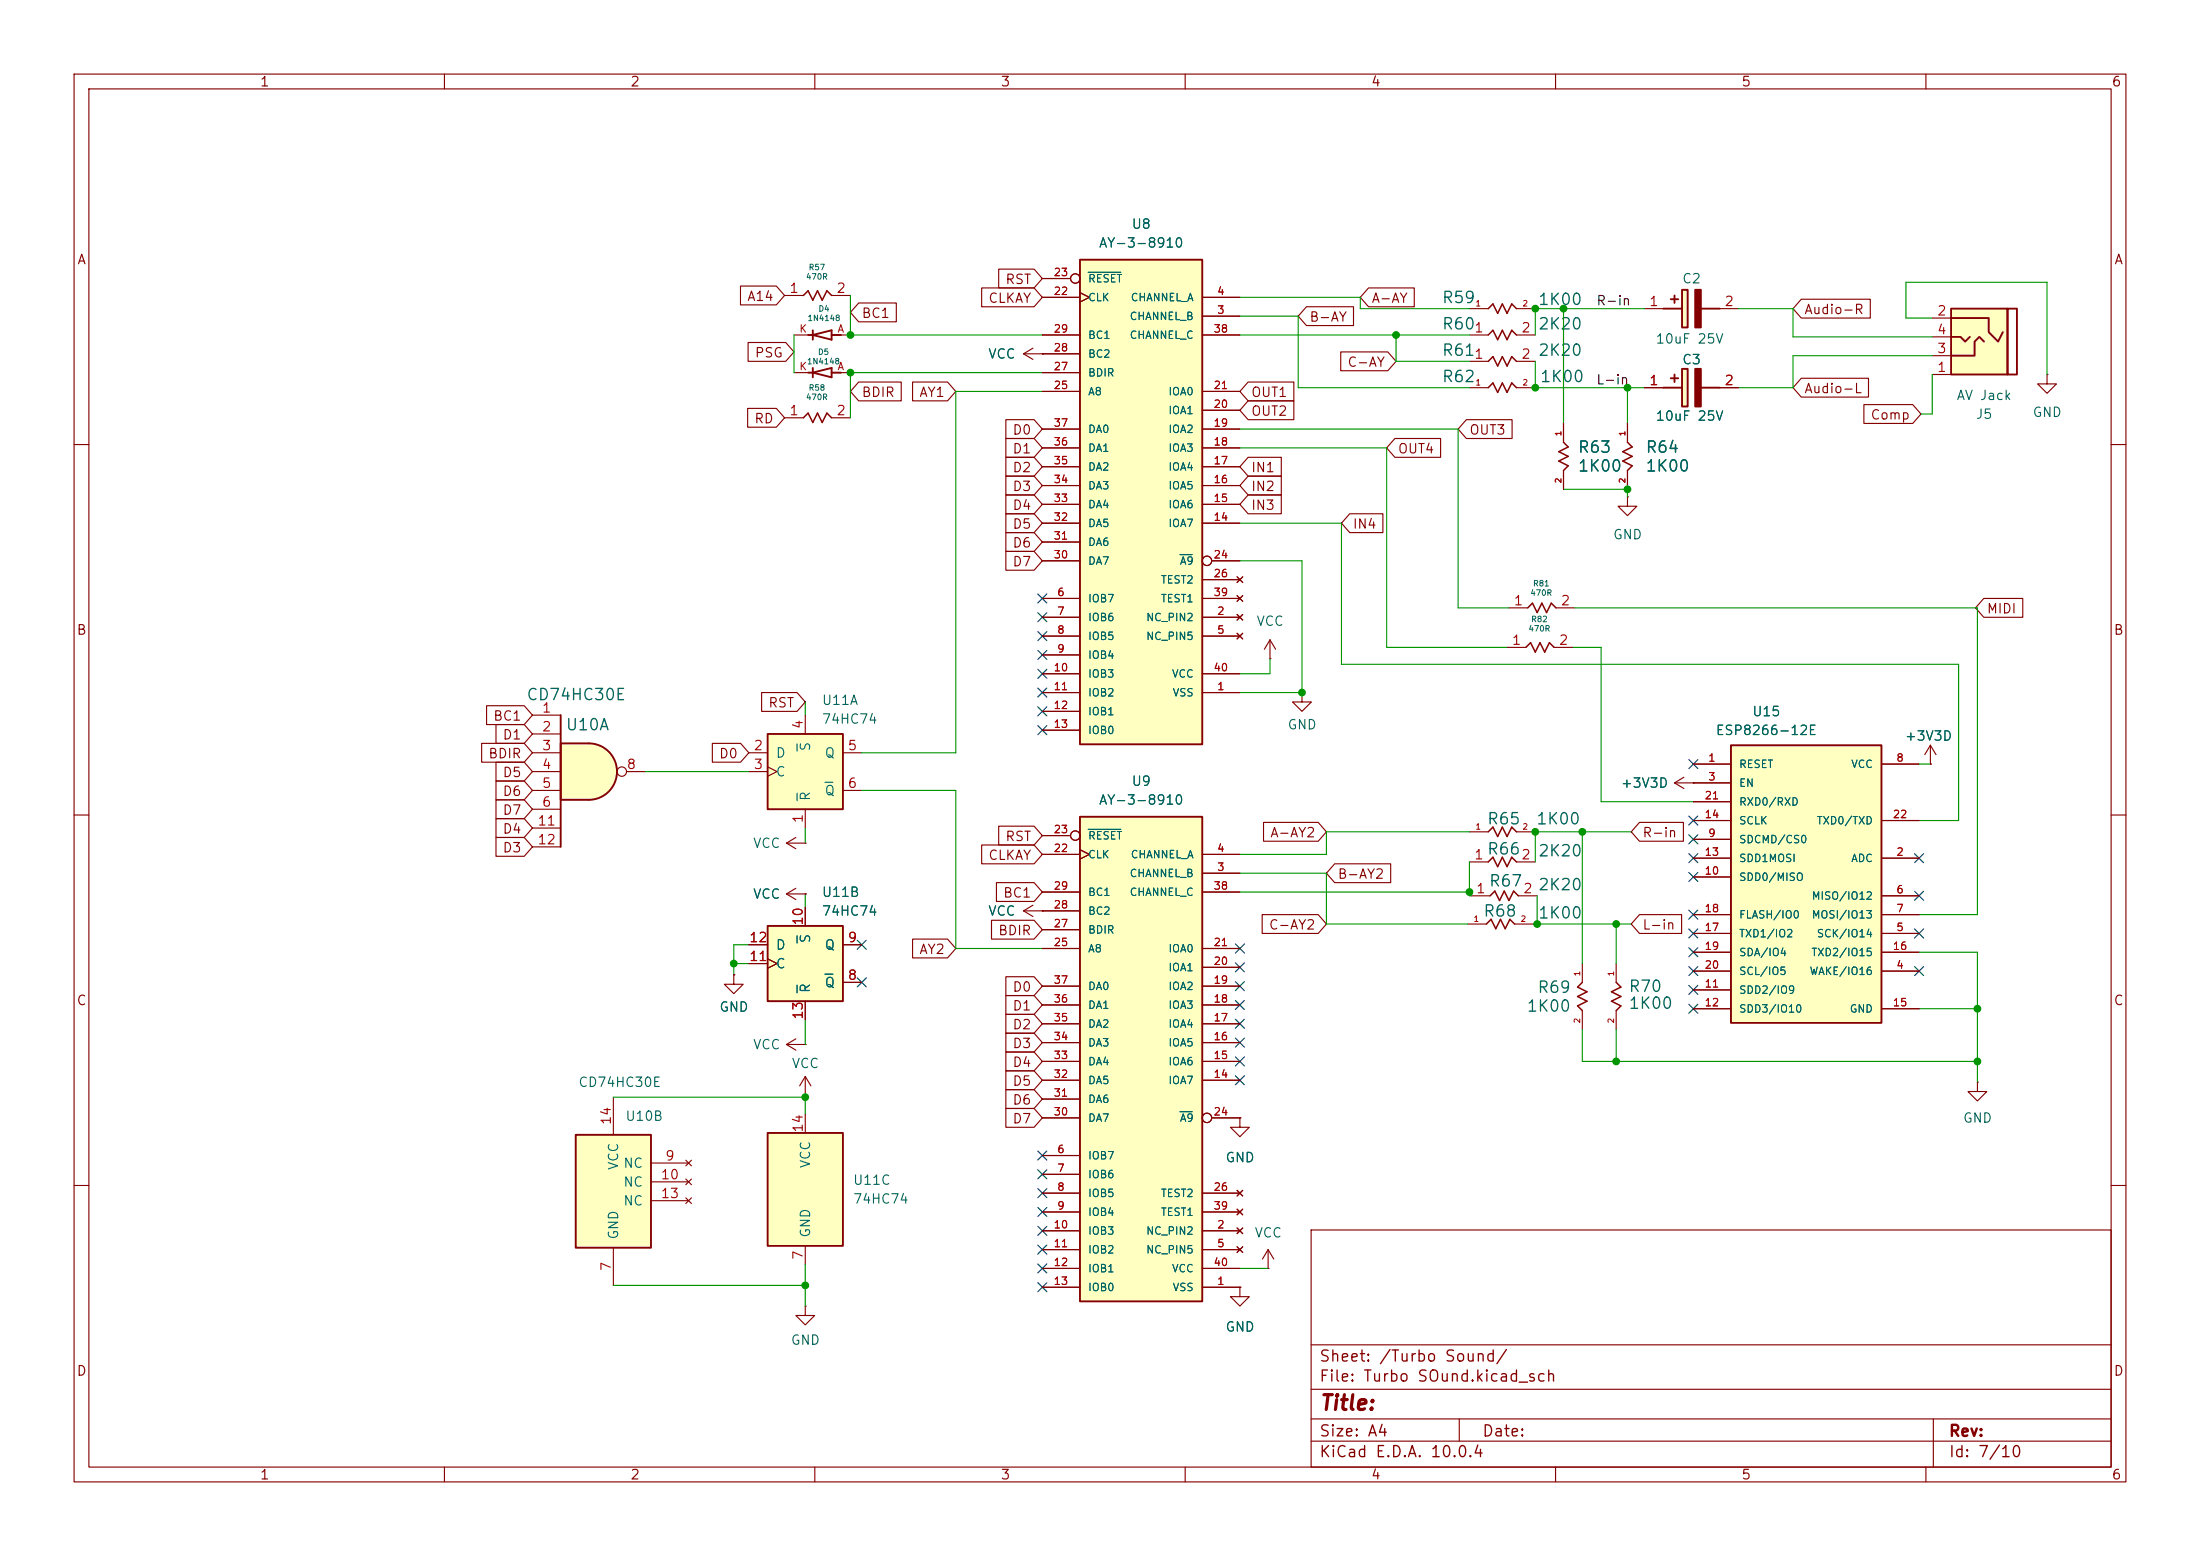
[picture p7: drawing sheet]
<svg xmlns="http://www.w3.org/2000/svg" width="297mm" height="210mm" viewBox="0 0 297 210" stroke-linecap="round" stroke-linejoin="round" font-family="sans-serif">
<g fill="none" stroke="#840000" stroke-width=".15">
<path d="M10 10h277v190h-277zM12 12h273v186h-273zM60 10v2M110 10v2M160 10v2M210 10v2M260 10v2M198.4 48.8h2.5M204.7 48.8h2.6M10 60h2M285 60h2M10 110h2"/>
<path d="M285 110h2M10 160h2M108.7 176.3v1.2h1.3l-1.3 1.3-1.3-1.3h1.3M108.7 176.3h.1M167.4 173.7v1.3h1.3l-1.3 1.3-1.3-1.3h1.3M167.4 173.7h.1M171.2 171.2h.1M171.2 168.7l-.8 1.2M171.2 168.7l.8 1.2M171.2 168.7v2.5M177 166h108v32h-108zM285 160h2"/>
<path d="M60 198v2M110 198v2M160 198v2M177 194.5h108M177 191.5h108M177 187.5h108M177 181.5h108M197 191.5v3M210 198v2M260 198v2M261 191.5v6.5"/>
</g>
<path d="M200.9 48.8l.6-.7 .7 1.3 .6-1.3 .7 1.3 .6-1.3 .6 .7" fill="none" stroke="#840000" stroke-width=".2"/>
<path d="M263.4 41.7h7.6v8.8h-7.6z" fill="#ffffc2"/>
<path d="M263.4 41.7h7.6v8.8h-7.6zM263.4 45.5h1.3l.6 .6 .6-.6M263.4 42.9h5.1v1.9l1.2 1.3 .7-1.3M267.8 46.1l-.6-.6-.6 .6v1.9h-3.2M271 41.7h1.3v8.8h-1.3z" fill="none" stroke="#840000" stroke-width=".25"/>
<path d="M260.9 50.5h2.5M260.9 42.9h2.5M260.9 48h2.5M260.9 45.5h2.5M276.4 50.5v1.3h1.2l-1.2 1.3-1.3-1.3h1.3M276.4 50.5h.1M198.6 120.9h2.6M205 120.9h2.5" fill="none" stroke="#840000" stroke-width=".15"/>
<path d="M201.2 120.9l.6-.6 .6 1.2 .7-1.2 .6 1.2 .6-1.2 .7 .6" fill="none" stroke="#840000" stroke-width=".2"/>
<path d="M77.7 153.2h10.2v15.2h-10.2z" fill="#ffffc2"/>
<path d="M77.7 153.2h10.2v15.2h-10.2z" fill="none" stroke="#840000" stroke-width=".25"/>
<path d="M82.8 148.1v5.1M87.9 157h5.1M87.9 159.5h5.1M92.6 156.6l.7 .8M92.6 159.1l.7 .8M93.3 156.6l-.7 .8M93.3 159.1l-.7 .8M82.8 168.4v5.1M87.9 162.1h5.1M92.6 161.7l.7 .7M93.3 161.7l-.7 .7" fill="none" stroke="#840000" stroke-width=".15"/>
<path d="M103.6 152.9h10.2v15.2h-10.2z" fill="#ffffc2"/>
<path d="M103.6 152.9h10.2v15.2h-10.2z" fill="none" stroke="#840000" stroke-width=".25"/>
<path d="M108.7 150.4v2.5M108.7 168.1v2.6" fill="none" stroke="#840000" stroke-width=".15"/>
<path d="M103.6 125h10.2v10.1h-10.2z" fill="#ffffc2"/>
<path d="M103.6 125h10.2v10.1h-10.2z" fill="none" stroke="#840000" stroke-width=".25"/>
<path d="M107.4 119.9l-1.2 .8M101.1 127.5h2.5M101.1 130h2.5M103.6 129.4l1.3 .6-1.3 .7M106.2 120.7l1.2 .7M106.2 120.7h2.5M108.7 120.7h.1M108.7 122.4v2.6M108.7 135.1v2.6M113.8 132.6h2.5M113.8 127.5h2.5" fill="none" stroke="#840000" stroke-width=".15"/>
<path d="M107.6 126.3v1M107.6 133v1M111.4 131.5h1" fill="none" stroke="#006464" stroke-width=".15"/>
<path d="M145.8 110.2h16.5v65.4h-16.5z" fill="#ffffc2"/>
<path d="M145.8 110.2h16.5v65.4h-16.5z" fill="none" stroke="#840000" stroke-width=".25"/>
<g fill="none" stroke="#840000" stroke-width=".15">
<path d="M140.7 115.3h5.1M140.7 112.8h3.8M145.8 114.7l1.3 .6-1.3 .7M162.3 117.9h5.1M162.3 115.3h5.1M140.7 138.2h5.1M140.7 135.6h5.1M140.7 133.1h5.1M140.7 128h5.1M140.7 120.4h5.1M140.7 125.5h5.1M140.7 122.9h5.1"/>
<path d="M162.3 138.2h5.1M162.3 135.6h5.1M162.3 133.1h5.1M162.3 130.6h5.1M162.3 128h5.1M162.3 120.4h5.1M140.7 156h5.1M140.7 158.5h5.1M140.7 145.8h5.1M140.7 143.3h5.1M140.7 140.7h5.1M140.7 150.9h5.1"/>
<path d="M140.7 148.3h5.1M162.3 145.8h5.1M162.3 143.3h5.1M162.3 140.7h5.1M163.6 150.9h3.8M140.7 173.7h5.1M140.7 166.1h5.1M140.7 161h5.1M140.7 163.6h5.1M140.7 168.7h5.1M140.7 171.2h5.1M162.3 173.7h5.1"/>
<path d="M162.3 166.1h5.1M162.3 161h5.1M162.3 163.6h5.1M162.3 168.7h5.1M162.3 171.2h5.1M167 165.7l.8 .8M167 160.7l.8 .7M167 163.2l.8 .8M167 168.3l.8 .7M167.8 165.7l-.8 .8M167.8 160.7l-.8 .7M167.8 163.2l-.8 .8"/>
<path d="M167.8 168.3l-.8 .7"/>
<circle cx="145.2" cy="112.8" r=".63"/>
<circle cx="162.9" cy="150.9" r=".63"/>
</g>
<path d="M146.9 111.9h4.4M159.3 150h1.6" fill="none" stroke="#006464" stroke-width=".15"/>
<path d="M103.6 99.1h10.2v10.1h-10.2z" fill="#ffffc2"/>
<path d="M103.6 99.1h10.2v10.1h-10.2z" fill="none" stroke="#840000" stroke-width=".25"/>
<g fill="none" stroke="#840000" stroke-width=".15">
<path d="M211.1 57.2v2.5M211.1 63.5v2.5M108.7 96.5v2.6M101.1 101.6h2.5M101.1 104.1h2.5M103.6 103.5l1.3 .6-1.3 .7M106.2 113.8l1.2 .8M106.2 113.8h2.5M107.4 113l-1.2 .8M108.7 113.8h.1M108.7 109.2v2.6M113.8 101.6h2.5"/>
<path d="M113.8 106.7h2.5M267 146.1v1.2h1.2l-1.2 1.3-1.3-1.3h1.3M267 146.1h.1"/>
</g>
<path d="M107.6 100.4v1M107.6 107.1v1M111.4 105.6h1" fill="none" stroke="#006464" stroke-width=".15"/>
<path d="M211.1 59.7l.6 .6-1.3 .7 1.3 .6-1.3 .6 1.3 .7-.6 .6" fill="none" stroke="#840000" stroke-width=".2"/>
<path d="M227.1 39.1h.7v5.1h-.7z" fill="#ffffc2"/>
<path d="M226.1 39.9v1M227.1 39.1h.7v5.1h-.7zM224.5 41.7h2.6M225.6 40.4h1M229.6 41.7h2.6" fill="none" stroke="#840000" stroke-width=".25"/>
<path d="M228.9 39.1h.7v5.1h-.7z" fill="#840000" stroke="#840000" stroke-width=".25"/>
<path d="M138.2 47.8l1.2 .7M138.2 47.8h2.5M139.4 47l-1.2 .8M140.7 47.8h.1M222 41.7h2.5M232.2 41.7h2.5" fill="none" stroke="#840000" stroke-width=".15"/>
<path d="M233.7 100.6h20.3v37.4h-20.3z" fill="#ffffc2"/>
<path d="M109.1 45.2h.6M109.7 45.2l2.6-.6v1.2zM109.7 44.6v1.2M112.3 45.2h1.2M233.7 100.6h20.3v37.4h-20.3z" fill="none" stroke="#840000" stroke-width=".25"/>
<g fill="none" stroke="#840000" stroke-width=".15">
<path d="M105.9 39.9h2.6M112.3 39.9h2.5M105.9 56.4h2.6M107.2 45.2h2.5M112.3 45.2h2.5M112.3 56.4h2.5M198.4 45.2h2.5M198.4 41.7h2.5M198.4 52.3h2.5M204.7 45.2h2.6M204.7 41.7h2.6M204.7 52.3h2.6"/>
<path d="M219.7 67.1v1.2h1.3l-1.3 1.3-1.3-1.3h1.3M219.7 67.1h.1M203.5 87.4h2.5M203.7 82h2.5M209.8 87.4h2.5M210.1 82h2.5M198.4 116.3h2.5M198.4 112.3h2.5M204.7 116.3h2.6M204.7 112.3h2.6M228.6 115.8h5.1M228.6 105.7h5.1"/>
<path d="M228.6 103.1h5.1M228.6 113.3h5.1M228.6 118.4h5.1M228.6 110.7h5.1M228.6 108.2h5.1M254 115.8h5.1M254 103.1h5.1M254 110.7h5.1M138.2 122.9l1.2 .8M138.2 122.9h2.5M139.4 122.2l-1.2 .7M140.7 122.9h.1"/>
<path d="M198.1 124.7h2.6M204.5 124.7h2.5M213.6 130v2.6M213.6 136.4v2.5M228.6 131.1h5.1M228.6 123.4h5.1M228.6 133.6h5.1M228.6 136.1h5.1M228.6 128.5h5.1M228.6 126h5.1M254 131.1h5.1M254 120.9h5.1"/>
<path d="M254 123.4h5.1M254 136.1h5.1M254 128.5h5.1M254 126h5.1M167.4 150.9v1.2h1.3l-1.3 1.3-1.3-1.3h1.3M167.4 150.9h.1"/>
</g>
<path d="M108.5 39.9l.6-.7 .6 1.3 .7-1.3 .6 1.3 .6-1.3 .7 .7M108.5 56.4l.6-.6 .6 1.2 .7-1.2 .6 1.2 .6-1.2 .7 .6M200.9 45.2l.6-.6 .7 1.2 .6-1.2 .7 1.2 .6-1.2 .6 .6M200.9 41.7l.6-.7 .7 1.3 .6-1.3 .7 1.3 .6-1.3 .6 .7M200.9 52.3l.6-.6 .7 1.3 .6-1.3 .7 1.3 .6-1.3 .6 .6M206 87.4l.6-.7 .7 1.3 .6-1.3 .6 1.3 .7-1.3 .6 .7M206.2 82l.7-.6 .6 1.3 .7-1.3 .6 1.3 .6-1.3 .7 .6M200.9 116.3l.6-.6 .7 1.3 .6-1.3 .7 1.3 .6-1.3 .6 .6M200.9 112.3l.6-.7 .7 1.3 .6-1.3 .7 1.3 .6-1.3 .6 .7M200.7 124.7l.6-.6 .6 1.2 .7-1.2 .6 1.2 .6-1.2 .7 .6M213.6 132.6l-.6 .6 1.2 .7-1.2 .6 1.2 .6-1.2 .7 .6 .6" fill="none" stroke="#840000" stroke-width=".2"/>
<path d="M227.1 49.8h.7v5.1h-.7z" fill="#ffffc2"/>
<path d="M109.1 50.3h.6M109.7 50.3l2.6-.6v1.2zM109.7 49.7v1.2M112.3 50.3h1.2M224.5 52.3h2.6M225.6 51.1h1M226.1 50.5v1.1M227.1 49.8h.7v5.1h-.7zM229.6 52.3h2.6" fill="none" stroke="#840000" stroke-width=".25"/>
<path d="M228.9 49.8h.7v5.1h-.7z" fill="#840000" stroke="#840000" stroke-width=".25"/>
<g fill="none" stroke="#840000" stroke-width=".15">
<path d="M107.2 50.3h2.5M112.3 50.3h2.5M219.7 57.2v2.5M222 52.3h2.5M232.2 52.3h2.5M219.7 63.5v2.5M226.1 105.7l1.2 .7M226.1 105.7h2.5M227.3 104.9l-1.2 .8M228.6 105.7h.1M260.6 103.1h.1M260.6 100.6l-.8 1.3"/>
<path d="M260.6 100.6l.8 1.3M260.6 100.6v2.5M218.2 130v2.6M218.2 136.4v2.5M108.7 147.8h.1M108.7 145.3l-.8 1.3M108.7 145.3l.8 1.3M108.7 145.3v2.5"/>
</g>
<path d="M219.7 59.7l.6 .6-1.2 .7 1.2 .6-1.2 .6 1.2 .7-.6 .6M218.2 132.6l.6 .6-1.2 .7 1.2 .6-1.2 .6 1.2 .7-.6 .6" fill="none" stroke="#840000" stroke-width=".2"/>
<path d="M79.5 100.3a3.8 3.8 0 0 1 3.8 3.8 3.8 3.8 0 0 1-3.8 3.9z" fill="#ffffc2" stroke="#ffffc2" stroke-width=".14"/>
<path d="M75.7 100.3h3.8v7.7h-3.8z" fill="#ffffc2"/>
<path d="M75.7 96.5v17.8M75.7 100.3h3.8a3.8 3.8 0 0 1 3.8 3.8 3.8 3.8 0 0 1-3.8 3.9h-3.8z" fill="none" stroke="#840000" stroke-width=".25"/>
<g fill="none" stroke="#840000" stroke-width=".15">
<path d="M71.9 96.5h3.8M71.9 99.1h3.8M171.4 88.9h.1M171.4 86.4l-.7 1.2M171.4 86.4l.8 1.2M171.4 86.4v2.5M175.8 93.5v1.2h1.2l-1.2 1.3-1.3-1.3h1.3M175.8 93.5h.1M71.9 101.6h3.8M71.9 104.1h3.8M71.9 106.7h3.8M71.9 109.2h3.8"/>
<path d="M71.9 111.8h3.8M71.9 114.3h3.8M84.6 104.1h2.5M99.1 131.6v1.2h1.2l-1.2 1.3-1.3-1.3h1.3M99.1 131.6h.1M106.2 141l1.2 .7M106.2 141h2.5M107.4 140.2l-1.2 .8M108.7 141h.1"/>
<circle cx="83.9" cy="104.1" r=".63"/>
</g>
<path d="M145.8 35.1h16.5v65.4h-16.5z" fill="#ffffc2"/>
<path d="M145.8 35.1h16.5v65.4h-16.5z" fill="none" stroke="#840000" stroke-width=".25"/>
<g fill="none" stroke="#840000" stroke-width=".15">
<path d="M100 38.6h4.8l1.1 1.3-1.1 1.2h-4.8zM132.5 38.9h7.1l1.1 1.2-1.1 1.3h-7.1zM134.8 36.3h4.8l1.1 1.3-1.1 1.3h-4.8zM140.7 37.6h3.8M145.8 39.5l1.3 .6-1.3 .7M184.8 38.9h6.1v2.5h-6.1l-1.2-1.3zM100.9 55.1h3.9l1.1 1.3-1.1 1.3h-3.9zM101 46.2h5.1l1.1 1.3-1.1 1.3h-5.1zM115.9 51.6h5.8v2.5h-5.8l-1.1-1.3zM115.9 40.9h5.1v2.5h-5.1l-1.1-1.2zM123.2 51.6h4.7l1.1 1.2-1.1 1.3h-4.7zM135.8 56.6h3.8l1.1 1.3-1.1 1.3h-3.8z"/>
<path d="M135.8 59.2h3.8l1.1 1.3-1.1 1.2h-3.8zM140.7 47.8h.1M140.7 40.1h5.1M140.7 57.9h5.1M140.7 52.8h5.1M140.7 45.2h5.1M140.7 50.3h5.1M140.7 47.8h5.1M162.3 42.7h5.1M162.3 40.1h5.1M162.3 57.9h5.1M162.3 55.4h5.1"/>
<path d="M162.3 52.8h5.1M162.3 45.2h5.1M168.5 54.1h6.2v2.5h-6.2l-1.1-1.2zM168.5 51.6h6.2v2.5h-6.2l-1.1-1.3zM176.4 41.4h6.3v2.5h-6.3l-1.1-1.2zM181 47.5h6.4l1.1 1.3-1.1 1.2h-6.4zM188.3 59.2h6.2v2.5h-6.2l-1.1-1.2zM198 56.6h6.1v2.6h-6.1l-1.2-1.3zM211.1 57.2v2.5M219.7 57.2v2.5M222 52.3h2.5M232.2 52.3h2.5"/>
<path d="M243.2 51.1h9v2.5h-9l-1.1-1.3zM243.2 40.4h9.3v2.5h-9.3l-1.1-1.2zM251.6 54.6h6.6l1.1 1.3-1.1 1.3h-6.6zM135.8 71.9h3.8l1.1 1.3-1.1 1.2h-3.8zM135.8 61.7h3.8l1.1 1.3-1.1 1.3h-3.8zM135.8 69.3h3.8l1.1 1.3-1.1 1.3h-3.8zM135.8 66.8h3.8l1.1 1.3-1.1 1.2h-3.8zM135.8 74.4h3.8l1.1 1.3-1.1 1.3h-3.8zM135.8 64.3h3.8l1.1 1.2-1.1 1.3h-3.8zM140.7 70.6h5.1M140.7 68.1h5.1M140.7 65.5h5.1"/>
<path d="M140.7 63h5.1M140.7 60.5h5.1M140.7 75.7h5.1M140.7 73.2h5.1M162.3 70.6h5.1M162.3 68.1h5.1M162.3 65.5h5.1M162.3 63h5.1M162.3 60.5h5.1M162.3 78.2h5.1M163.6 75.7h3.8M167 77.9l.8 .7"/>
<path d="M167.8 77.9l-.8 .7M168.5 66.8h4.5v2.5h-4.5l-1.1-1.2zM168.5 64.3h4.5v2.5h-4.5l-1.1-1.3zM168.5 61.7h4.5v2.6h-4.5l-1.1-1.3zM182.2 69.3h4.5v2.6h-4.5l-1.1-1.3zM211.1 63.5v2.5M219.7 63.5v2.5M65.7 95.2h5.1l1.1 1.3-1.1 1.3h-5.1zM67 97.8h3.8l1.1 1.3-1.1 1.2h-3.8zM102.8 93.5h4.8l1.1 1.2-1.1 1.3h-4.8zM140.7 93.5h5.1M140.7 83.3h5.1"/>
<path d="M140.7 80.8h5.1M140.7 85.9h5.1M140.7 88.4h5.1M140.7 90.9h5.1M140.7 96h5.1M140.7 98.6h5.1M162.3 93.5h5.1M162.3 83.3h5.1M162.3 80.8h5.1M162.3 85.9h5.1M162.3 90.9h5.1M167 82.9l.8 .8"/>
<path d="M167 80.4l.8 .8M167 85.5l.8 .7M167.8 82.9l-.8 .8M167.8 80.4l-.8 .8M167.8 85.5l-.8 .7M267.8 80.8h5.3v2.5h-5.3l-1.1-1.3zM65 100.3h5.8l1.1 1.3-1.1 1.3h-5.8zM67 102.9h3.8l1.1 1.2-1.1 1.3h-3.8zM67 105.4h3.8l1.1 1.3-1.1 1.3h-3.8zM67 110.5h3.8l1.1 1.3-1.1 1.2h-3.8zM67 107.9h3.8l1.1 1.3-1.1 1.3h-3.8zM67 113h3.8l1.1 1.3-1.1 1.3h-3.8z"/>
<path d="M96.2 100.3h3.8l1.1 1.3-1.1 1.3h-3.8zM132.5 114h7.1l1.1 1.3-1.1 1.3h-7.1zM134.5 119.1h5.1l1.1 1.3-1.1 1.3h-5.1zM134.8 111.5h4.8l1.1 1.3-1.1 1.2h-4.8zM140.7 115.3h5.1M140.7 112.8h3.8M145.8 114.7l1.3 .6-1.3 .7M162.3 117.9h5.1M162.3 115.3h5.1M170.6 111h7.4l1.1 1.3-1.1 1.2h-7.4zM180.2 116.6h7.5v2.5h-7.5l-1.1-1.2zM221.3 111h6v2.5h-6l-1.1-1.2z"/>
<path d="M228.6 105.7h.1M228.6 115.8h5.1M228.6 105.7h5.1M228.6 103.1h5.1M228.6 113.3h5.1M228.6 118.4h5.1M228.6 110.7h5.1M228.6 108.2h5.1M254 115.8h5.1M254 103.1h5.1M254 110.7h5.1M260.6 103.1h.1"/>
<path d="M99.1 131.6h.1M101.1 127.5h2.5M101.1 130h2.5M103.6 129.4l1.3 .6-1.3 .7M108.7 120.7h.1M108.7 122.4v2.6M108.7 135.1v2.6M113.8 132.6h2.5M113.8 127.5h2.5M123.2 126.7h4.7l1.1 1.3-1.1 1.3h-4.7zM133.9 124.2h5.7l1.1 1.3-1.1 1.2h-5.7zM135.8 139.4h3.8l1.1 1.3-1.1 1.3h-3.8z"/>
<path d="M135.8 131.8h3.8l1.1 1.3-1.1 1.3h-3.8zM135.8 136.9h3.8l1.1 1.3-1.1 1.2h-3.8zM135.8 134.4h3.8l1.1 1.2-1.1 1.3h-3.8zM140.7 122.9h.1M140.7 138.2h5.1M140.7 135.6h5.1M140.7 133.1h5.1M140.7 128h5.1M140.7 120.4h5.1M140.7 125.5h5.1M140.7 122.9h5.1M162.3 138.2h5.1"/>
<path d="M162.3 135.6h5.1M162.3 133.1h5.1M162.3 130.6h5.1M162.3 128h5.1M162.3 120.4h5.1M170.4 123.4h7.6l1.1 1.3-1.1 1.3h-7.6zM221.3 123.4h5.7v2.6h-5.7l-1.1-1.3zM228.6 131.1h5.1M228.6 123.4h5.1M228.6 133.6h5.1M228.6 136.1h5.1M228.6 128.5h5.1"/>
<path d="M228.6 126h5.1M254 131.1h5.1M254 120.9h5.1M254 123.4h5.1M254 136.1h5.1M254 128.5h5.1M254 126h5.1M135.8 147.1h3.8l1.1 1.2-1.1 1.3h-3.8zM135.8 142h3.8l1.1 1.3-1.1 1.2h-3.8zM135.8 144.5h3.8l1.1 1.3-1.1 1.3h-3.8zM135.8 149.6h3.8l1.1 1.3-1.1 1.2h-3.8zM140.7 156h5.1"/>
<path d="M140.7 158.5h5.1M140.7 145.8h5.1M140.7 143.3h5.1M140.7 140.7h5.1M140.7 150.9h5.1M140.7 148.3h5.1M162.3 145.8h5.1M162.3 143.3h5.1M162.3 140.7h5.1M163.6 150.9h3.8M167.4 150.9h.1M140.7 173.7h5.1"/>
<path d="M140.7 166.1h5.1M140.7 161h5.1M140.7 163.6h5.1M140.7 168.7h5.1M140.7 171.2h5.1M162.3 173.7h5.1M162.3 166.1h5.1M162.3 161h5.1M162.3 163.6h5.1M162.3 168.7h5.1M162.3 171.2h5.1M167 165.7l.8 .8"/>
<path d="M167 160.7l.8 .7M167 163.2l.8 .8M167 168.3l.8 .7M167.4 173.7h.1M167.8 165.7l-.8 .8M167.8 160.7l-.8 .7M167.8 163.2l-.8 .8M167.8 168.3l-.8 .7"/>
<circle cx="145.2" cy="37.6" r=".63"/>
<circle cx="162.9" cy="75.7" r=".63"/>
<circle cx="145.2" cy="112.8" r=".63"/>
<circle cx="162.9" cy="150.9" r=".63"/>
</g>
<path d="M146.9 36.8h4.4M159.3 74.9h1.6M146.9 111.9h4.4M107.6 126.3v1M107.6 133v1M111.4 131.5h1M159.3 150h1.6" fill="none" stroke="#006464" stroke-width=".15"/>
<g fill="none" stroke="#009600" stroke-width=".15">
<path d="M114.8 39.9v5.3h25.9M107.2 45.2v5.1M140.7 52.8h-11.7v48.8h-12.7M140.7 50.3h-25.9v6.1M167.4 57.9h29.4v24.1h6.9M167.4 45.2h31M167.4 42.7h7.9v9.6h23.1M167.4 40.1h16.2v1.6h14.8M188.5 45.2v3.6h9.9M207.3 48.8v3.5h14.7M211.1 41.4v15.8M219.7 52.3v4.9"/>
<path d="M222 41.7h-14.7v3.5M234.7 41.7h7.4v3.8h18.8M260.9 48h-18.8v4.3h-7.4M260.9 50.5v5.4h-1.6M260.9 42.9h-3.6v-4.8h19.1v12.4M167.4 70.6h13.7v19.1h83.3v21h-5.3M167.4 75.7h8.4v17.8h-8.4M167.4 60.5h19.8v26.9h16.3M211.1 66h8.6v1.1M108.7 94.7v1.8M171.4 88.9v2h-4M212.3 87.4h3.9v20.8h12.4"/>
<path d="M212.6 82h54.4v41.4h-7.9M87.1 104.1h14M108.7 111.8v2M116.3 106.7h12.7v21.3h11.7M167.4 117.9h11.7v6.8h19M198.4 112.3h-19.3v3h-11.7M198.4 116.3v4.6h.2M213.6 112.3v17.7M220.2 112.3h-12.9v4M259.1 103.1h1.5M99.1 130h2M101.1 127.5h-2v4.1"/>
<path d="M108.7 120.7v1.7M108.7 137.7v3.3M167.4 120.4h31M207 124.7h13.2M207.5 120.9v3.8M213.6 138.9v4.4h53.4M218.2 124.7v5.3M218.2 138.9v4.4M259.1 128.5h7.9v17.6M259.1 136.1h7.9M82.8 148.1h25.9M108.7 147.8v2.6"/>
<path d="M82.8 173.5h25.9M108.7 170.7v5.6M167.4 171.2h3.8"/>
</g>
<g fill="none" stroke="#000084" stroke-width=".15">
<path d="M140.1 90.3l1.2 1.2M140.1 82.7l1.2 1.2M140.1 85.2l1.2 1.3M140.1 87.8l1.2 1.2M140.1 80.2l1.2 1.2M140.1 95.4l1.2 1.2M140.1 92.9l1.2 1.2M140.1 97.9l1.2 1.3M141.3 90.3l-1.2 1.2M141.3 82.7l-1.2 1.2M141.3 85.2l-1.2 1.3M141.3 87.8l-1.2 1.2"/>
<path d="M141.3 80.2l-1.2 1.2M141.3 95.4l-1.2 1.2M141.3 92.9l-1.2 1.2M141.3 97.9l-1.2 1.3M228 110.1l1.2 1.3M228 115.2l1.2 1.2M228 117.8l1.2 1.2M228 112.7l1.2 1.2M228 102.5l1.2 1.2M229.2 110.1l-1.2 1.3M229.2 115.2l-1.2 1.2M229.2 117.8l-1.2 1.2"/>
<path d="M229.2 112.7l-1.2 1.2M229.2 102.5l-1.2 1.2M258.5 115.2l1.2 1.2M259.7 115.2l-1.2 1.2M115.7 126.9l1.2 1.2M115.7 132l1.2 1.2M116.9 126.9l-1.2 1.2M116.9 132l-1.2 1.2M166.8 137.6l1.2 1.2M166.8 135l1.2 1.2M166.8 132.5l1.2 1.2M166.8 127.4l1.2 1.2"/>
<path d="M166.8 129.9l1.2 1.3M168 137.6l-1.2 1.2M168 135l-1.2 1.2M168 132.5l-1.2 1.2M168 127.4l-1.2 1.2M168 129.9l-1.2 1.3M228 130.5l1.2 1.2M228 133l1.2 1.2M228 125.4l1.2 1.2M228 135.5l1.2 1.3M228 127.9l1.2 1.2M228 122.8l1.2 1.3"/>
<path d="M229.2 130.5l-1.2 1.2M229.2 133l-1.2 1.2M229.2 125.4l-1.2 1.2M229.2 135.5l-1.2 1.3M229.2 127.9l-1.2 1.2M229.2 122.8l-1.2 1.3M258.5 120.3l1.2 1.2M258.5 130.5l1.2 1.2M258.5 125.4l1.2 1.2M259.7 120.3l-1.2 1.2M259.7 130.5l-1.2 1.2M259.7 125.4l-1.2 1.2"/>
<path d="M140.1 157.9l1.2 1.2M140.1 155.3l1.2 1.3M141.3 157.9l-1.2 1.2M141.3 155.3l-1.2 1.3M166.8 140.1l1.2 1.2M166.8 142.6l1.2 1.3M166.8 145.2l1.2 1.2M168 140.1l-1.2 1.2M168 142.6l-1.2 1.3M168 145.2l-1.2 1.2M140.1 165.5l1.2 1.2M140.1 170.6l1.2 1.2"/>
<path d="M140.1 160.4l1.2 1.2M140.1 168l1.2 1.3M140.1 163l1.2 1.2M140.1 173.1l1.2 1.2M141.3 165.5l-1.2 1.2M141.3 170.6l-1.2 1.2M141.3 160.4l-1.2 1.2M141.3 168l-1.2 1.3M141.3 163l-1.2 1.2M141.3 173.1l-1.2 1.2"/>
</g>
<g fill="#009600" stroke="#009600" stroke-width=".14">
<circle cx="207.5" cy="124.7" r=".46"/>
<circle cx="218.2" cy="124.7" r=".46"/>
<circle cx="198.4" cy="120.4" r=".46"/>
<circle cx="267" cy="136.1" r=".46"/>
<circle cx="207.3" cy="112.3" r=".46"/>
<circle cx="213.6" cy="112.3" r=".46"/>
<circle cx="218.2" cy="143.3" r=".46"/>
<circle cx="267" cy="143.3" r=".46"/>
<circle cx="114.8" cy="50.3" r=".46"/>
<circle cx="114.8" cy="45.2" r=".46"/>
<circle cx="219.7" cy="52.3" r=".46"/>
<circle cx="219.7" cy="66" r=".46"/>
<circle cx="207.3" cy="41.7" r=".46"/>
<circle cx="211.1" cy="41.7" r=".46"/>
<circle cx="207.3" cy="52.3" r=".46"/>
<circle cx="108.7" cy="148.1" r=".46"/>
<circle cx="99.1" cy="130" r=".46"/>
<circle cx="175.8" cy="93.5" r=".46"/>
<circle cx="188.5" cy="45.2" r=".46"/>
<circle cx="108.7" cy="173.5" r=".46"/>
</g>
<text font-size="2" fill="#840000" x="178" y="190.8">Title:</text>
<g font-size="1.5" fill="#006464">
<text x="194.6" y="41.3">R59</text>
<text x="207.6" y="41.6">1K00</text>
<text x="194.6" y="44.9">R60</text>
<text x="207.6" y="44.9">2K20</text>
<text x="194.6" y="48.4">R61</text>
<text x="194.6" y="52">R62</text>
<text x="207.6" y="48.4">2K20</text>
<text x="207.8" y="52">1K00</text>
<text x="212.9" y="61.5">R63</text>
<text x="212.9" y="64">1K00</text>
<text x="222.1" y="61.5">R64</text>
<text x="222.1" y="64">1K00</text>
<text x="71" y="94.9">CD74HC30E</text>
<text x="76.3" y="99">U10A</text>
<text x="200.7" y="111.7">R65</text>
<text x="207.3" y="111.7">1K00</text>
<text x="200.7" y="115.7">R66</text>
<text x="207.6" y="116">2K20</text>
<text x="200.1" y="124.1">R68</text>
<text x="200.9" y="120">R67</text>
<text x="207.6" y="120.5">2K20</text>
<text x="207.6" y="124.4">1K00</text>
<text x="206" y="136.9">1K00</text>
<text x="207.5" y="134.4">R69</text>
<text x="219.8" y="134.3">R70</text>
<text x="219.8" y="136.5">1K00</text>
</g>
<g font-size="1.5" fill="#840000">
<text x="178" y="184.2">Sheet: /Turbo Sound/</text>
<text x="178" y="186.9">File: Turbo SOund.kicad_sch</text>
<text x="178" y="197.1">KiCad E.D.A. 10.0.4</text>
<text x="178" y="194.3">Size: A4</text>
<text x="200" y="194.3">Date:</text>
<text x="263" y="194.3">Rev:</text>
<text x="263" y="197.1">Id: 7/10</text>
</g>
<g font-size="1.3" fill="#840000">
<text x="35" y="12">1</text>
<text x="85" y="12">2</text>
<text x="135" y="12">3</text>
<text x="185" y="12">4</text>
<text x="235" y="12">5</text>
<text x="285" y="12">6</text>
<text x="10.3" y="36">A</text>
<text x="285.3" y="36">A</text>
<text x="100.8" y="40.9">A14</text>
<text x="133.3" y="41.2">CLKAY</text>
<text x="135.6" y="38.7">RST</text>
<text x="185.1" y="41.2">A-AY</text>
<text x="116.2" y="43.2">BC1</text>
<text x="176.7" y="43.7">B-AY</text>
<text x="243.5" y="42.7">Audio-R</text>
<text x="101.8" y="48.6">PSG</text>
<text x="116.2" y="53.9">BDIR</text>
<text x="124" y="53.9">AY1</text>
<text x="168.8" y="53.9">OUT1</text>
<text x="181.8" y="49.8">C-AY</text>
<text x="243.5" y="53.4">Audio-L</text>
<text x="101.7" y="57.5">RD</text>
<text x="136.6" y="59">D0</text>
<text x="168.8" y="56.4">OUT2</text>
<text x="198.3" y="59">OUT3</text>
<text x="252.4" y="56.9">Comp</text>
<text x="136.6" y="64.1">D2</text>
<text x="136.6" y="61.5">D1</text>
<text x="168.8" y="64.1">IN1</text>
<text x="188.6" y="61.5">OUT4</text>
<text x="136.6" y="71.7">D5</text>
<text x="136.6" y="69.1">D4</text>
<text x="136.6" y="66.6">D3</text>
<text x="168.8" y="69.1">IN3</text>
<text x="168.8" y="66.6">IN2</text>
<text x="182.5" y="71.7">IN4</text>
<text x="136.6" y="74.2">D6</text>
<text x="136.6" y="76.8">D7</text>
<text x="268.1" y="83.1">MIDI</text>
<text x="10.3" y="86">B</text>
<text x="285.3" y="86">B</text>
<text x="103.6" y="95.8">RST</text>
<text x="66.5" y="97.6">BC1</text>
<text x="67.8" y="100.1">D1</text>
<text x="65.8" y="102.7">BDIR</text>
<text x="67.8" y="105.2">D5</text>
<text x="67.8" y="107.7">D6</text>
<text x="97" y="102.7">D0</text>
<text x="67.8" y="112.8">D4</text>
<text x="67.8" y="110.3">D7</text>
<text x="135.6" y="113.8">RST</text>
<text x="171.4" y="113.3">A-AY2</text>
<text x="221.6" y="113.3">R-in</text>
<text x="67.8" y="115.4">D3</text>
<text x="133.3" y="116.4">CLKAY</text>
<text x="180.5" y="118.9">B-AY2</text>
<text x="135.3" y="121.5">BC1</text>
<text x="171.2" y="125.8">C-AY2</text>
<text x="221.6" y="125.8">L-in</text>
<text x="124" y="129.1">AY2</text>
<text x="134.7" y="126.5">BDIR</text>
<text x="10.3" y="136">C</text>
<text x="136.6" y="134.2">D0</text>
<text x="136.6" y="136.7">D1</text>
<text x="285.3" y="136">C</text>
<text x="136.6" y="141.8">D3</text>
<text x="136.6" y="139.2">D2</text>
<text x="136.6" y="149.4">D6</text>
<text x="136.6" y="144.3">D4</text>
<text x="136.6" y="146.9">D5</text>
<text x="136.6" y="151.9">D7</text>
<text x="10.3" y="186">D</text>
<text x="285.3" y="186">D</text>
<text x="35" y="200">1</text>
<text x="85" y="200">2</text>
<text x="135" y="200">3</text>
<text x="185" y="200">4</text>
<text x="235" y="200">5</text>
<text x="285" y="200">6</text>
</g>
<g font-size="1.3" fill="#006464">
<text x="148.3" y="33.7">AY-3-8910</text>
<text x="152.7" y="31.2">U8</text>
<text x="227" y="38.6">C2</text>
<text x="223.4" y="46.7">10uF 25V</text>
<text x="133.3" y="48.7">VCC</text>
<text x="227" y="49.5">C3</text>
<text x="223.4" y="57.1">10uF 25V</text>
<text x="264.1" y="54.3">AV Jack</text>
<text x="266.7" y="56.9">J5</text>
<text x="274.3" y="56.6">GND</text>
<text x="217.7" y="73.1">GND</text>
<text x="169.5" y="84.8">VCC</text>
<text x="110.9" y="95.5">U11A</text>
<text x="109.7" y="101.5" transform="rotate(-90 109.7 101.5)">S</text>
<text x="110.9" y="98">74HC74</text>
<text x="173.7" y="98.8">GND</text>
<text x="231.5" y="99.5">ESP8266-12E</text>
<text x="236.5" y="97">U15</text>
<text x="257.1" y="100.3">+3V3D</text>
<text x="104.6" y="102.6">D</text>
<text x="104.6" y="105.1">C</text>
<text x="111.2" y="102.6">Q</text>
<text x="111.2" y="107.7">Q</text>
<text x="152.7" y="106.4">U9</text>
<text x="218.7" y="106.6">+3V3D</text>
<text x="109.7" y="108.2" transform="rotate(-90 109.7 108.2)">R</text>
<text x="148.3" y="108.9">AY-3-8910</text>
<text x="101.6" y="114.8">VCC</text>
<text x="101.6" y="121.6">VCC</text>
<text x="110.9" y="121.4">U11B</text>
<text x="110.9" y="123.9">74HC74</text>
<text x="133.3" y="123.9">VCC</text>
<text x="104.6" y="131">C</text>
<text x="104.6" y="128.5">D</text>
<text x="109.7" y="127.4" transform="rotate(-90 109.7 127.4)">S</text>
<text x="111.2" y="128.5">Q</text>
<text x="97" y="136.9">GND</text>
<text x="109.7" y="134.1" transform="rotate(-90 109.7 134.1)">R</text>
<text x="111.2" y="133.6">Q</text>
<text x="101.6" y="141.9">VCC</text>
<text x="78" y="147">CD74HC30E</text>
<text x="106.8" y="144.5">VCC</text>
<text x="84.3" y="151.6">U10B</text>
<text x="264.9" y="151.8">GND</text>
<text x="83.8" y="158" transform="rotate(-90 83.8 158)">VCC</text>
<text x="84.1" y="157.9">NC</text>
<text x="84.1" y="160.5">NC</text>
<text x="109.7" y="157.8" transform="rotate(-90 109.7 157.8)">VCC</text>
<text x="115.1" y="160.2">U11C</text>
<text x="165.3" y="157.2">GND</text>
<text x="83.8" y="167.4" transform="rotate(-90 83.8 167.4)">GND</text>
<text x="84.1" y="163">NC</text>
<text x="109.7" y="167.1" transform="rotate(-90 109.7 167.1)">GND</text>
<text x="115.1" y="162.8">74HC74</text>
<text x="169.3" y="167.3">VCC</text>
<text x="106.7" y="181.8">GND</text>
<text x="165.3" y="180">GND</text>
</g>
<g font-size="1.3" fill="#a90000">
<text x="106.5" y="39.9">1</text>
<text x="112.8" y="39.9">2</text>
<text x="222.6" y="41.6">1</text>
<text x="232.7" y="41.6">2</text>
<text x="198.9" y="45.2">1</text>
<text x="205.3" y="45.2">2</text>
<text x="261.4" y="42.9">2</text>
<text x="261.4" y="48">3</text>
<text x="261.4" y="45.4">4</text>
<text x="198.9" y="48.7">1</text>
<text x="205.3" y="48.7">2</text>
<text x="222.6" y="52.3">1</text>
<text x="232.7" y="52.3">2</text>
<text x="261.4" y="50.5">1</text>
<text x="106.5" y="56.4">1</text>
<text x="112.8" y="56.4">2</text>
<text x="204.3" y="82">1</text>
<text x="210.6" y="82">2</text>
<text x="204" y="87.4">1</text>
<text x="210.4" y="87.4">2</text>
<text x="73.1" y="96.5">1</text>
<text x="73.1" y="99">2</text>
<text x="73.1" y="101.6">3</text>
<text x="101.7" y="101.6">2</text>
<text x="108.7" y="98.5" transform="rotate(-90 108.7 98.5)">4</text>
<text x="114.4" y="101.6">5</text>
<text x="73.1" y="104.1">4</text>
<text x="73.1" y="106.7">5</text>
<text x="84.5" y="104.1">8</text>
<text x="101.7" y="104.1">3</text>
<text x="114.4" y="106.7">6</text>
<text x="72.5" y="111.7">11</text>
<text x="73.1" y="109.2">6</text>
<text x="108.7" y="111.2" transform="rotate(-90 108.7 111.2)">1</text>
<text x="72.5" y="114.3">12</text>
<text x="198.9" y="116.3">1</text>
<text x="205.3" y="116.3">2</text>
<text x="108.7" y="125" transform="rotate(-90 108.7 125)">10</text>
<text x="199.2" y="120.9">1</text>
<text x="205.5" y="120.9">2</text>
<text x="101.1" y="130">11</text>
<text x="101.1" y="127.5">12</text>
<text x="114.4" y="127.5">9</text>
<text x="108.7" y="137.7" transform="rotate(-90 108.7 137.7)">13</text>
<text x="114.4" y="132.6">8</text>
<text x="82.8" y="151.9" transform="rotate(-90 82.8 151.9)">14</text>
<text x="108.7" y="152.9" transform="rotate(-90 108.7 152.9)">14</text>
<text x="89.1" y="159.5">10</text>
<text x="89.7" y="156.9">9</text>
<text x="89.1" y="162">13</text>
<text x="82.8" y="171.6" transform="rotate(-90 82.8 171.6)">7</text>
<text x="108.7" y="170.1" transform="rotate(-90 108.7 170.1)">7</text>
</g>
<g font-size="1.3" fill="#0f0f0f">
<text x="215.4" y="41.5">R-in</text>
<text x="215.4" y="52.2">L-in</text>
</g>
<g font-size="1" fill="#a90000">
<text x="142.2" y="40.1">22</text>
<text x="142.2" y="37.5">23</text>
<text x="164.2" y="40.1">4</text>
<text x="107.8" y="45.1">K</text>
<text x="113" y="45.1">A</text>
<text x="142.2" y="47.7">28</text>
<text x="142.2" y="45.1">29</text>
<text x="163.8" y="45.1">38</text>
<text x="164.2" y="42.6">3</text>
<text x="107.8" y="50.2">K</text>
<text x="113" y="50.2">A</text>
<text x="142.2" y="52.8">25</text>
<text x="142.2" y="50.2">27</text>
<text x="163.8" y="52.8">21</text>
<text x="142.2" y="57.8">37</text>
<text x="163.8" y="57.8">19</text>
<text x="163.8" y="55.3">20</text>
<text x="142.2" y="65.5">34</text>
<text x="142.2" y="62.9">35</text>
<text x="142.2" y="60.4">36</text>
<text x="163.8" y="65.5">16</text>
<text x="163.8" y="62.9">17</text>
<text x="163.8" y="60.4">18</text>
<text x="142.2" y="70.5">32</text>
<text x="142.2" y="68">33</text>
<text x="163.8" y="70.5">14</text>
<text x="163.8" y="68">15</text>
<text x="142.2" y="75.6">30</text>
<text x="142.2" y="73.1">31</text>
<text x="163.8" y="75.6">24</text>
<text x="142.6" y="80.7">6</text>
<text x="142.6" y="83.2">7</text>
<text x="163.8" y="78.2">26</text>
<text x="163.8" y="80.7">39</text>
<text x="164.2" y="83.2">2</text>
<text x="142.6" y="85.8">8</text>
<text x="142.6" y="88.3">9</text>
<text x="164.2" y="85.8">5</text>
<text x="142.2" y="90.9">10</text>
<text x="142.2" y="93.4">11</text>
<text x="142.2" y="95.9">12</text>
<text x="163.8" y="90.9">40</text>
<text x="164.2" y="93.4">1</text>
<text x="142.2" y="98.5">13</text>
<text x="230.5" y="105.6">3</text>
<text x="230.5" y="103.1">1</text>
<text x="255.9" y="103.1">8</text>
<text x="142.2" y="112.7">23</text>
<text x="230" y="110.7">14</text>
<text x="230" y="108.1">21</text>
<text x="230.5" y="113.2">9</text>
<text x="255.4" y="110.7">22</text>
<text x="142.2" y="115.2">22</text>
<text x="164.2" y="117.8">3</text>
<text x="164.2" y="115.2">4</text>
<text x="230" y="118.3">10</text>
<text x="230" y="115.8">13</text>
<text x="255.9" y="115.8">2</text>
<text x="142.2" y="125.4">27</text>
<text x="142.2" y="122.9">28</text>
<text x="142.2" y="120.3">29</text>
<text x="163.8" y="120.3">38</text>
<text x="230" y="125.9">17</text>
<text x="230" y="123.4">18</text>
<text x="255.9" y="120.8">6</text>
<text x="255.9" y="123.4">7</text>
<text x="255.9" y="125.9">5</text>
<text x="142.2" y="127.9">25</text>
<text x="163.8" y="130.5">20</text>
<text x="163.8" y="127.9">21</text>
<text x="230" y="128.5">19</text>
<text x="230" y="131">20</text>
<text x="255.4" y="128.5">16</text>
<text x="255.9" y="131">4</text>
<text x="142.2" y="135.6">36</text>
<text x="142.2" y="133">37</text>
<text x="163.8" y="135.6">18</text>
<text x="163.8" y="133">19</text>
<text x="230" y="133.5">11</text>
<text x="230" y="136.1">12</text>
<text x="255.4" y="136.1">15</text>
<text x="142.2" y="143.2">33</text>
<text x="142.2" y="140.6">34</text>
<text x="142.2" y="138.1">35</text>
<text x="163.8" y="143.2">15</text>
<text x="163.8" y="140.6">16</text>
<text x="163.8" y="138.1">17</text>
<text x="142.2" y="148.3">31</text>
<text x="142.2" y="145.7">32</text>
<text x="163.8" y="145.7">14</text>
<text x="142.2" y="150.8">30</text>
<text x="142.6" y="155.9">6</text>
<text x="163.8" y="150.8">24</text>
<text x="142.6" y="158.4">7</text>
<text x="142.6" y="161">8</text>
<text x="163.8" y="161">26</text>
<text x="142.2" y="166">10</text>
<text x="142.6" y="163.5">9</text>
<text x="163.8" y="163.5">39</text>
<text x="164.2" y="166">2</text>
<text x="142.2" y="168.6">11</text>
<text x="142.2" y="171.1">12</text>
<text x="142.2" y="173.7">13</text>
<text x="163.8" y="171.1">40</text>
<text x="164.2" y="173.7">1</text>
<text x="164.2" y="168.6">5</text>
</g>
<g font-size="1" fill="#006464">
<text x="146.8" y="40.9">CLK</text>
<text x="146.8" y="38.4">RESET</text>
<text x="152.6" y="40.9">CHANNEL_A</text>
<text x="146.8" y="46">BC1</text>
<text x="152.4" y="43.4">CHANNEL_B</text>
<text x="152.4" y="46">CHANNEL_C</text>
<text x="146.8" y="53.6">A8</text>
<text x="146.8" y="51.1">BDIR</text>
<text x="146.8" y="48.5">BC2</text>
<text x="157.6" y="53.6">IOA0</text>
<text x="146.8" y="58.7">DA0</text>
<text x="157.6" y="58.7">IOA2</text>
<text x="157.6" y="56.1">IOA1</text>
<text x="146.8" y="63.8">DA2</text>
<text x="146.8" y="61.2">DA1</text>
<text x="157.6" y="63.8">IOA4</text>
<text x="157.6" y="61.2">IOA3</text>
<text x="146.8" y="71.4">DA5</text>
<text x="146.8" y="68.8">DA4</text>
<text x="146.8" y="66.3">DA3</text>
<text x="157.6" y="71.4">IOA7</text>
<text x="157.6" y="68.8">IOA6</text>
<text x="157.6" y="66.3">IOA5</text>
<text x="146.8" y="76.5">DA7</text>
<text x="146.8" y="73.9">DA6</text>
<text x="159.2" y="76.5">A9</text>
<text x="146.8" y="81.5">IOB7</text>
<text x="156.6" y="79">TEST2</text>
<text x="156.6" y="81.5">TEST1</text>
<text x="146.8" y="84.1">IOB6</text>
<text x="146.8" y="86.6">IOB5</text>
<text x="146.8" y="89.2">IOB4</text>
<text x="154.6" y="84.1">NC_PIN2</text>
<text x="154.6" y="86.6">NC_PIN5</text>
<text x="146.8" y="91.7">IOB3</text>
<text x="146.8" y="94.2">IOB2</text>
<text x="158.1" y="91.7">VCC</text>
<text x="158.2" y="94.2">VSS</text>
<text x="146.8" y="96.8">IOB1</text>
<text x="146.8" y="99.3">IOB0</text>
<text x="234.7" y="106.4">EN</text>
<text x="234.7" y="103.9">RESET</text>
<text x="249.8" y="103.9">VCC</text>
<text x="146.8" y="113.6">RESET</text>
<text x="234.7" y="111.5">SCLK</text>
<text x="234.7" y="109">RXD0/RXD</text>
<text x="245.2" y="111.5">TXD0/TXD</text>
<text x="146.8" y="116.1">CLK</text>
<text x="152.4" y="118.6">CHANNEL_B</text>
<text x="152.6" y="116.1">CHANNEL_A</text>
<text x="234.7" y="114.1">SDCMD/CS0</text>
<text x="234.7" y="119.1">SDD0/MISO</text>
<text x="234.7" y="116.6">SDD1MOSI</text>
<text x="249.8" y="116.6">ADC</text>
<text x="146.8" y="123.7">BC2</text>
<text x="146.8" y="121.2">BC1</text>
<text x="152.4" y="121.2">CHANNEL_C</text>
<text x="234.7" y="124.2">FLASH/IO0</text>
<text x="244.5" y="121.7">MISO/IO12</text>
<text x="244.5" y="124.2">MOSI/IO13</text>
<text x="146.8" y="128.8">A8</text>
<text x="146.8" y="126.3">BDIR</text>
<text x="157.6" y="131.3">IOA1</text>
<text x="157.6" y="128.8">IOA0</text>
<text x="234.7" y="126.8">TXD1/IO2</text>
<text x="234.7" y="129.3">SDA/IO4</text>
<text x="234.7" y="131.8">SCL/IO5</text>
<text x="244.2" y="131.8">WAKE/IO16</text>
<text x="244.5" y="129.3">TXD2/IO15</text>
<text x="245.2" y="126.8">SCK/IO14</text>
<text x="146.8" y="136.4">DA1</text>
<text x="146.8" y="133.9">DA0</text>
<text x="157.6" y="136.4">IOA3</text>
<text x="157.6" y="133.9">IOA2</text>
<text x="234.7" y="134.4">SDD2/IO9</text>
<text x="234.7" y="136.9">SDD3/IO10</text>
<text x="249.6" y="136.9">GND</text>
<text x="146.8" y="141.5">DA3</text>
<text x="146.8" y="139">DA2</text>
<text x="157.6" y="141.5">IOA5</text>
<text x="157.6" y="139">IOA4</text>
<text x="146.8" y="149.1">DA6</text>
<text x="146.8" y="146.6">DA5</text>
<text x="146.8" y="144">DA4</text>
<text x="157.6" y="146.6">IOA7</text>
<text x="157.6" y="144">IOA6</text>
<text x="146.8" y="151.7">DA7</text>
<text x="159.2" y="151.7">A9</text>
<text x="146.8" y="156.7">IOB7</text>
<text x="146.8" y="159.3">IOB6</text>
<text x="146.8" y="161.8">IOB5</text>
<text x="156.6" y="161.8">TEST2</text>
<text x="146.8" y="164.4">IOB4</text>
<text x="146.8" y="166.9">IOB3</text>
<text x="154.6" y="166.9">NC_PIN2</text>
<text x="156.6" y="164.4">TEST1</text>
<text x="146.8" y="169.4">IOB2</text>
<text x="146.8" y="172">IOB1</text>
<text x="154.6" y="169.4">NC_PIN5</text>
<text x="158.1" y="172">VCC</text>
<text x="146.8" y="174.5">IOB0</text>
<text x="158.2" y="174.5">VSS</text>
</g>
<g font-size=".8" fill="#006464">
<text x="108.7" y="37.9">470R</text>
<text x="109.1" y="36.7">R57</text>
<text x="108.9" y="43.5">1N4148</text>
<text x="110.4" y="42.2">D4</text>
<text x="108.9" y="49.4">1N4148</text>
<text x="109.1" y="52.9">R58</text>
<text x="110.4" y="48.1">D5</text>
<text x="108.7" y="54.2">470R</text>
<text x="206.5" y="80.6">470R</text>
<text x="206.9" y="79.3">R81</text>
<text x="206.3" y="85.4">470R</text>
<text x="206.6" y="84.1">R82</text>
</g>
<g font-size=".8" fill="#a90000">
<text x="199.1" y="41.5">1</text>
<text x="205.5" y="41.5">2</text>
<text x="199.1" y="52.2">1</text>
<text x="205.5" y="52.2">2</text>
<text x="211" y="58.9" transform="rotate(-90 211 58.9)">1</text>
<text x="219.6" y="58.9" transform="rotate(-90 219.6 58.9)">1</text>
<text x="211" y="65.3" transform="rotate(-90 211 65.3)">2</text>
<text x="219.6" y="65.3" transform="rotate(-90 219.6 65.3)">2</text>
<text x="199.1" y="112.2">1</text>
<text x="205.5" y="112.2">2</text>
<text x="198.9" y="124.6">1</text>
<text x="205.2" y="124.6">2</text>
<text x="213.5" y="131.8" transform="rotate(-90 213.5 131.8)">1</text>
<text x="218.1" y="131.8" transform="rotate(-90 218.1 131.8)">1</text>
<text x="213.5" y="138.2" transform="rotate(-90 213.5 138.2)">2</text>
<text x="218.1" y="138.2" transform="rotate(-90 218.1 138.2)">2</text>
</g>
</svg>
